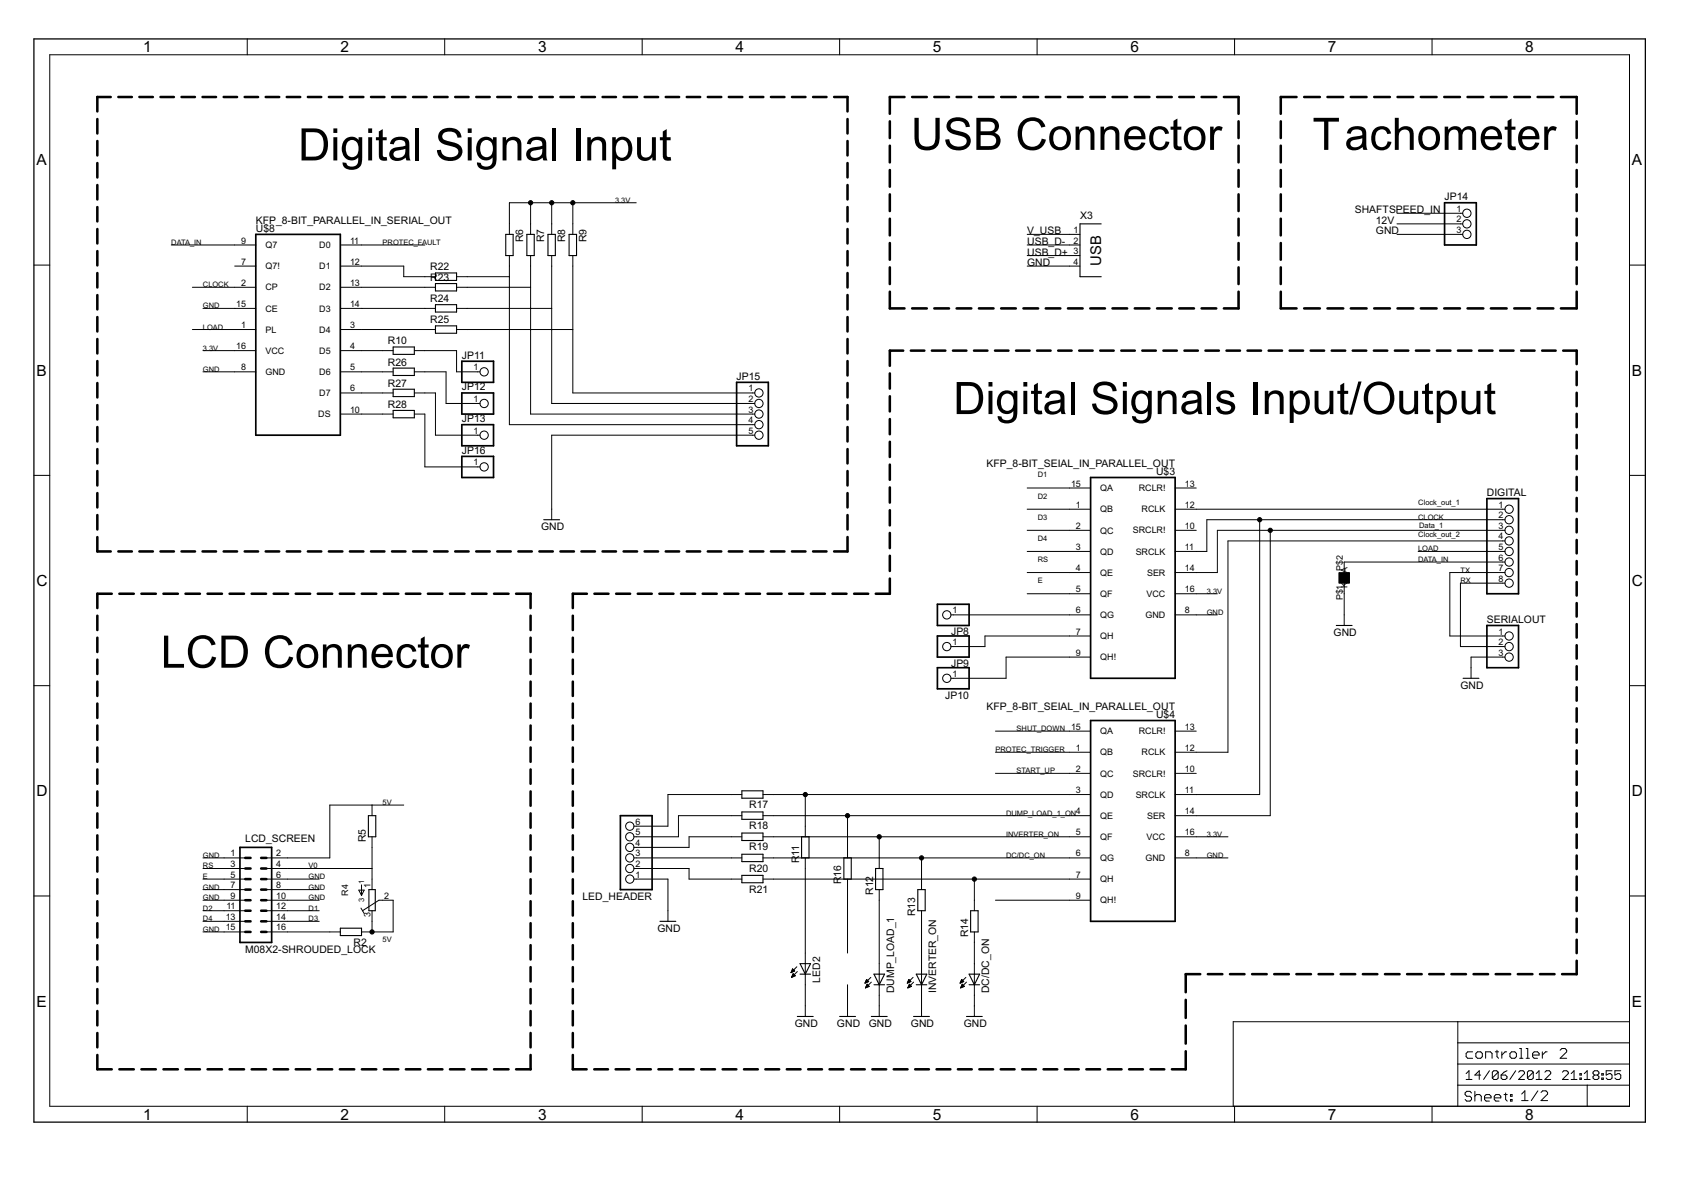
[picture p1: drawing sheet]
<svg xmlns="http://www.w3.org/2000/svg" width="420mm" height="297mm" viewBox="0 0 420 297" stroke-linecap="round" stroke-linejoin="round" font-family="sans-serif">
<g fill="#000" stroke="#000" stroke-width=".63">
<path d="M24.3 35.2v3.6zM24.3 29.7v3.6zM24.3 24.2v3.6zM24.3 24.2h3.3zM29.5 24.2h3.4zM34.8 24.2h3.4zM40.1 24.2h3.3zM45.3 24.2h3.4zM50.6 24.2h3.3zM55.8 24.2h3.4zM61.1 24.2h3.3zM66.3 24.2h3.4z"/>
<path d="M71.6 24.2h3.4zM76.9 24.2h3.3zM82.1 24.2h3.3zM87.4 24.2h3.3zM92.6 24.2h3.4zM97.9 24.2h3.3zM103.1 24.2h3.4zM108.4 24.2h3.3zM113.6 24.2h3.4zM118.9 24.2h3.4zM124.1 24.2h3.4zM129.4 24.2h3.4z"/>
<path d="M134.7 24.2h3.3zM139.9 24.2h3.4zM145.2 24.2h3.3zM150.4 24.2h3.4zM155.7 24.2h3.3zM160.9 24.2h3.4zM166.2 24.2h3.3zM171.4 24.2h3.4zM176.7 24.2h3.4zM181.9 24.2h3.4zM187.2 24.2h3.4zM192.5 24.2h3.3z"/>
<path d="M197.7 24.2h3.4zM203 24.2h3.3zM208.2 24.2h3.4zM211.6 24.2v3.6zM211.6 29.7v3.6zM211.6 35.2v3.6zM222.1 24.2v4.2zM222.1 30.3v4.2zM222.1 36.4v4.1zM222.1 24.2h3.7zM227.7 24.2h3.7zM233.3 24.2h3.6z"/>
<path d="M238.8 24.2h3.7zM244.4 24.2h3.7zM249.9 24.2h3.7zM255.5 24.2h3.7zM261.1 24.2h3.6zM266.6 24.2h3.7zM272.2 24.2h3.6zM277.7 24.2h3.7zM283.3 24.2h3.7zM288.9 24.2h3.6zM294.4 24.2h3.7zM300 24.2h3.6z"/>
<path d="M309.2 30.3v4.2zM309.2 24.2v4.2zM305.5 24.2h3.7zM319.7 24.2h4zM319.7 30.3v4.2zM319.7 24.2v4.2zM325.6 24.2h3.9zM331.4 24.2h3.9zM337.2 24.2h4zM343.1 24.2h3.9zM348.9 24.2h3.9zM354.7 24.2h3.9z"/>
<path d="M360.6 24.2h3.9zM366.4 24.2h3.9zM372.2 24.2h3.9zM378 24.2h4zM383.9 24.2h3.9zM389.7 24.2h3.9zM393.6 24.2v4.2zM393.6 30.3v4.2zM393.6 36.4v4.1zM24.3 51.7v3.6zM24.3 46.2v3.6zM24.3 40.7v3.6z"/>
<path d="M211.6 40.7v3.6zM211.6 46.2v3.6zM211.6 51.7v3.6zM211.6 57.2v3.6zM222.1 42.4v4.2zM222.1 48.5v4.2zM222.1 54.6v4.2zM309.2 54.6v4.2zM309.2 48.5v4.2zM309.2 42.4v4.2zM309.2 36.4v4.1zM319.7 54.6v4.2z"/>
<path d="M319.7 48.5v4.2zM319.7 42.4v4.2zM319.7 36.4v4.1zM393.6 42.4v4.2zM393.6 48.5v4.2zM393.6 54.6v4.2zM24.3 73.7v3.5zM24.3 68.2v3.6zM24.3 62.7v3.6zM24.3 57.2v3.6zM211.6 62.7v3.6zM211.6 68.2v3.6z"/>
<path d="M211.6 73.6v3.6zM211.6 79.1v3.6zM222.1 77h3.7zM222.1 60.7v4.1zM222.1 66.7v4.2zM222.1 72.8v4.2zM227.7 77h3.7zM233.3 77h3.6zM238.8 77h3.7zM244.4 77h3.6zM249.9 77h3.7zM255.5 77h3.7z"/>
<path d="M261.1 77h3.6zM266.6 77h3.7zM272.2 77h3.6zM277.7 77h3.7zM283.3 77h3.7zM288.9 77h3.6zM294.4 77h3.7zM300 77h3.6zM305.5 77h3.7zM309.2 72.8v4.2zM309.2 66.7v4.2zM309.2 60.7v4.1z"/>
<path d="M319.7 72.8v4.2zM319.7 66.7v4.2zM319.7 60.7v4.1zM319.7 77h4zM325.6 77h3.9zM331.4 77h3.9zM337.2 77h4zM343.1 77h3.9zM348.9 77h3.9zM354.7 77h3.9zM360.6 77h3.9zM366.4 77h3.9z"/>
<path d="M372.2 77h3.9zM378 77h4zM383.9 77h3.9zM393.6 60.7v4.1zM393.6 66.7v4.2zM393.6 72.8v4.2zM389.7 77h3.9zM24.3 95.6v3.6zM24.3 90.1v3.6zM24.3 84.6v3.6zM24.3 79.1v3.6zM211.6 84.6v3.6z"/>
<path d="M211.6 90.1v3.6zM211.6 95.6v3.6zM222.1 93.2v3.8zM222.1 87.5v3.8zM222.1 87.5h3.4zM227.4 87.5h3.4zM232.6 87.5h3.4zM237.9 87.5h3.4zM243.2 87.5h3.3zM248.4 87.5h3.4zM253.7 87.5h3.3zM258.9 87.5h3.4z"/>
<path d="M264.2 87.5h3.3zM269.4 87.5h3.4zM274.7 87.5h3.3zM279.9 87.5h3.4zM285.2 87.5h3.3zM290.4 87.5h3.4zM295.7 87.5h3.3zM300.9 87.5h3.4zM306.2 87.5h3.4zM311.4 87.5h3.4zM316.7 87.5h3.4zM322 87.5h3.3z"/>
<path d="M327.2 87.5h3.4zM332.5 87.5h3.3zM337.7 87.5h3.4zM343 87.5h3.3zM348.2 87.5h3.4zM353.5 87.5h3.3zM358.7 87.5h3.4zM364 87.5h3.3zM369.3 87.5h3.3zM374.5 87.5h3.3zM379.8 87.5h3.3zM385 87.5h3.4z"/>
<path d="M390.2 87.5h3.4zM393.6 87.5v3.4zM393.6 92.8v3.3zM393.6 98v3.4zM24.3 112.1v3.6zM24.3 106.6v3.6zM24.3 101.1v3.6zM211.6 101.1v3.6zM211.6 106.6v3.6zM211.6 112.1v3.6zM211.6 117.6v3.6zM222.1 116v3.8z"/>
<path d="M222.1 110.3v3.8zM222.1 104.6v3.8zM222.1 98.9v3.8zM393.6 103.3v3.3zM393.6 108.5v3.4zM393.6 113.8v3.3zM393.6 119v3.4zM24.3 134.1v3.5zM24.3 128.6v3.6zM24.3 123.1v3.6zM24.3 117.6v3.6zM24.3 137.6h3.3z"/>
<path d="M29.5 137.6h3.4zM34.8 137.6h3.4zM40.1 137.6h3.3zM45.3 137.6h3.4zM50.6 137.6h3.3zM55.8 137.6h3.4zM61.1 137.6h3.3zM66.3 137.6h3.4zM71.6 137.6h3.4zM76.9 137.6h3.3zM82.1 137.6h3.4zM87.4 137.6h3.3z"/>
<path d="M92.6 137.6h3.4zM97.9 137.6h3.3zM103.1 137.6h3.4zM108.4 137.6h3.3zM113.6 137.6h3.4zM118.9 137.6h3.4zM124.1 137.6h3.4zM129.4 137.6h3.4zM134.7 137.6h3.3zM139.9 137.6h3.4zM145.2 137.6h3.3zM150.4 137.6h3.4z"/>
<path d="M155.7 137.6h3.3zM160.9 137.6h3.4zM166.2 137.6h3.3zM171.4 137.6h3.4zM176.7 137.6h3.4zM181.9 137.6h3.4zM187.2 137.6h3.4zM192.5 137.6h3.3zM197.7 137.6h3.4zM203 137.6h3.3zM211.6 123.1v3.6zM211.6 128.6v3.6z"/>
<path d="M211.6 134v3.6zM208.2 137.6h3.4zM222.1 133v3.8zM222.1 127.4v3.7zM222.1 121.7v3.8zM393.6 124.3v3.3zM393.6 129.5v3.4zM393.6 134.8v3.3zM24.3 148.2h3.6zM24.3 153.7v3.6zM24.3 148.2v3.6zM29.8 148.2h3.6z"/>
<path d="M35.3 148.2h3.6zM40.8 148.2h3.6zM46.3 148.2h3.6zM51.8 148.2h3.6zM57.3 148.2h3.6zM62.8 148.2h3.6zM68.3 148.2h3.6zM73.8 148.2h3.6zM79.3 148.2h3.6zM84.8 148.2h3.6zM90.3 148.2h3.6zM95.8 148.2h3.6z"/>
<path d="M101.3 148.2h3.6zM106.8 148.2h3.6zM112.3 148.2h3.7zM117.8 148.2h3.7zM123.3 148.2h3.7zM128.8 148.2h3.7zM132.5 148.2v3.6zM132.5 153.7v3.6zM132.5 159.2v3.6zM143 148.2h3.5zM143 153.7v3.6zM143 148.2v3.6z"/>
<path d="M148.4 148.2h3.5zM153.8 148.2h3.5zM159.2 148.2h3.5zM164.6 148.2h3.5zM170 148.2h3.5zM175.4 148.2h3.5zM180.8 148.2h3.5zM186.2 148.2h3.5zM191.6 148.2h3.5zM197 148.2h3.5zM202.4 148.2h3.5zM207.8 148.2h3.5z"/>
<path d="M213.2 148.2h3.5zM218.6 148.2h3.5zM222.1 144.4v3.8zM222.1 138.7v3.8zM393.6 140v3.4zM393.6 145.3v3.4zM393.6 150.5v3.4zM393.6 155.8v3.4zM24.3 175.6v3.6zM24.3 170.1v3.6zM24.3 164.7v3.5zM24.3 159.2v3.6z"/>
<path d="M132.5 164.7v3.5zM132.5 170.1v3.6zM132.5 175.6v3.6zM143 175.6v3.6zM143 170.1v3.6zM143 164.7v3.5zM143 159.2v3.6zM393.6 161.1v3.3zM393.6 166.3v3.4zM393.6 171.6v3.3zM393.6 176.8v3.3zM24.3 192.1v3.5z"/>
<path d="M24.3 186.6v3.6zM24.3 181.1v3.6zM132.5 181.1v3.6zM132.5 186.6v3.6zM132.5 192.1v3.5zM132.5 197.5v3.6zM143 192.1v3.5zM143 186.6v3.6zM143 181.1v3.6zM393.6 182.1v3.3zM393.6 187.3v3.3zM393.6 192.6v3.3z"/>
<path d="M393.6 197.8v3.3zM24.3 214v3.6zM24.3 208.5v3.6zM24.3 203v3.6zM24.3 197.5v3.6zM61.2 219.4h1.3zM61.2 216.8h1.3zM61.2 214.1h1.3zM65.2 219.4h1.3zM65.2 216.8h1.3zM65.2 214.1h1.3zM132.5 203v3.6z"/>
<path d="M132.5 208.5v3.6zM132.5 214v3.6zM132.5 219.5v3.6zM143 214v3.6zM143 208.5v3.6zM143 203v3.6zM143 197.5v3.6zM393.6 203.1v3.3zM393.6 208.3v3.4zM393.6 213.6v3.3zM393.6 218.8v3.4zM24.3 235.9v3.6z"/>
<path d="M24.3 230.4v3.6zM24.3 225v3.5zM24.3 219.5v3.6zM61.2 224.7h1.3zM61.2 222.1h1.3zM61.2 227.3h1.3zM61.2 230h1.3zM61.2 232.6h1.3zM65.2 232.6h1.3zM65.2 227.3h1.3zM65.2 230h1.3zM65.2 224.7h1.3z"/>
<path d="M65.2 222.1h1.3zM132.5 225v3.5zM132.5 230.4v3.6zM132.5 235.9v3.6zM143 235.9v3.6zM143 230.4v3.6zM143 225v3.5zM143 219.5v3.6zM393.6 224v3.4zM393.6 229.3v3.4zM393.6 234.6v3.3zM393.6 239.8v3.4z"/>
<path d="M24.3 252.4v3.5zM24.3 246.9v3.6zM24.3 241.4v3.6zM132.5 241.4v3.6zM132.5 246.9v3.6zM132.5 252.4v3.5zM132.5 257.9v3.5zM143 252.4v3.5zM143 246.9v3.6zM143 241.4v3.6zM296 243.2v4.5zM296 249.6v4.5z"/>
<path d="M296 256v4.5zM296 243.2h3.6zM301.5 243.2h3.7zM307.1 243.2h3.6zM312.6 243.2h3.6zM318.1 243.2h3.7zM323.6 243.2h3.7zM329.2 243.2h3.6zM334.7 243.2h3.6zM340.2 243.2h3.7zM345.8 243.2h3.6zM351.3 243.2h3.6z"/>
<path d="M356.8 243.2h3.6zM362.4 243.2h3.6zM367.9 243.2h3.6zM373.4 243.2h3.6zM378.9 243.2h3.7zM384.5 243.2h3.6zM390 243.2h3.6zM24.3 263.3v3.6zM24.3 257.9v3.5zM24.3 266.9h3.6zM29.8 266.9h3.6zM35.3 266.9h3.6z"/>
<path d="M40.8 266.9h3.6zM46.3 266.9h3.6zM51.8 266.9h3.6zM57.3 266.9h3.6zM62.8 266.9h3.6zM68.3 266.9h3.6zM73.8 266.9h3.6zM79.3 266.9h3.6zM84.8 266.9h3.6zM90.3 266.9h3.6zM95.8 266.9h3.6zM101.3 266.9h3.6z"/>
<path d="M106.8 266.9h3.6zM112.3 266.9h3.7zM117.8 266.9h3.7zM123.3 266.9h3.7zM132.5 263.3v3.6zM128.8 266.9h3.7zM143 263.3v3.6zM143 257.9v3.5zM143 266.9h3.5zM148.4 266.9h3.4zM153.7 266.9h3.4zM159 266.9h3.5z"/>
<path d="M164.4 266.9h3.4zM169.7 266.9h3.5zM175 266.9h3.5zM180.4 266.9h3.4zM185.7 266.9h3.5zM191.1 266.9h3.4zM196.4 266.9h3.5zM201.8 266.9h3.4zM207.1 266.9h3.4zM212.4 266.9h3.5zM217.8 266.9h3.4zM223.1 266.9h3.5z"/>
<path d="M228.5 266.9h3.4zM233.8 266.9h3.5zM239.1 266.9h3.5zM244.5 266.9h3.4zM249.8 266.9h3.5zM255.2 266.9h3.4zM260.5 266.9h3.4zM265.9 266.9h3.4zM271.2 266.9h3.4zM276.5 266.9h3.5zM281.9 266.9h3.4zM287.2 266.9h3.5z"/>
<path d="M296 262.4v4.5zM292.6 266.9h3.4z"/>
</g>
<g fill="#000" stroke="#000" stroke-width=".25">
<path d="M12.4 13.7v262.4zM61.7 9.7v4zM111 9.7v4zM160.3 9.7v4zM209.6 9.7v4zM258.9 9.7v4zM308.2 9.7v4zM357.5 9.7v4zM12.4 13.7h394.4zM127.2 55.9v2.6zM127.2 50.6v5.3zM127.2 50.6h5.3z"/>
<path d="M132.5 55.9v2.6zM132.5 50.6h5.2zM132.5 50.6v5.3zM137.7 55.9v2.6zM137.7 50.6h5.3zM137.7 50.6v5.3zM143 55.9v2.6zM143 50.6h15.8zM143 50.6v5.3zM267 58.5h2.6zM256.4 58.5h10.6zM364.6 53.2h.6z"/>
<path d="M364.6 55.9h.6zM364.6 58.5h.6zM348.8 55.9h15.8zM348.8 58.5h15.8zM348.8 53.2h15.8zM8.5 66.2h3.9zM58.6 61.2h5.3zM58.6 66.4h5.3zM58.6 77h5.3zM58.6 71.7h5.3zM50.7 77h7.9zM48 71.7h10.6z"/>
<path d="M42.8 61.2h15.8zM85 61.2h5.3zM85 66.4h5.3zM85 71.7h5.3zM85 77h5.3zM90.3 61.2h15.8zM90.3 66.4h10.5zM90.3 77h15.8zM100.8 66.4v2.7zM100.8 69.1h5.3zM106.1 69.1h2.6zM106.1 71.7h2.6z"/>
<path d="M106.1 77h2.6zM90.3 71.7h15.8zM114 69.1h2.6zM114 71.7h2.6zM114 77h2.6zM116.6 77h21.1zM116.6 71.7h15.9zM116.6 69.1h10.6zM127.2 63.8v2.6zM127.2 66.4v2.7zM127.2 69.1v36.9zM132.5 63.8v2.6z"/>
<path d="M132.5 66.4v5.3zM132.5 71.7v31.7zM137.7 63.8v2.6zM137.7 66.4v10.6zM137.7 77v23.7zM143 63.8v2.6zM143 66.4v15.9zM267 61.2h2.6zM267 63.8h2.6zM267 66.4h2.6zM256.4 66.4h10.6zM256.4 61.2h10.6z"/>
<path d="M256.4 63.8h10.6zM406.8 66.2h4zM58.6 82.3h5.3zM58.6 87.5h5.3zM58.6 92.8h5.3zM50.7 92.8h7.9zM50.7 87.5h7.9zM48 82.3h10.6zM85 82.3h5.3zM85 87.5h5.3zM85 92.8h5.3zM85 98.1h5.3z"/>
<path d="M90.3 82.3h15.8zM90.3 92.8h5.2zM90.3 87.5h5.2zM95.5 87.5h2.6zM95.5 92.8h2.6zM95.5 98.1h2.6zM90.3 98.1h5.2zM106.1 82.3h2.6zM103.4 87.5h2.7zM103.4 92.8h2.7zM103.4 98.1h2.7zM106.1 87.5h7.9z"/>
<path d="M106.1 92.8h5.3zM106.1 98.1h2.6zM108.7 98.1v10.5zM111.4 92.8v7.9zM114 87.5v5.3zM114 92.8h5.3zM114 82.3h2.6zM116.6 82.3h26.4zM119.3 92.8h.5zM143 82.3v15.8zM143 98.1h44.9zM187.9 98.1h.5z"/>
<path d="M8.5 118.7h3.9zM85 103.4h5.3zM90.3 103.4h5.2zM95.5 103.4h2.6zM103.4 103.4h2.7zM106.1 103.4v13.1zM106.1 116.5h13.2zM108.7 108.6h10.6zM111.4 100.7h7.9zM119.3 100.7h.5zM119.3 108.6h.5zM119.3 116.5h.5z"/>
<path d="M127.2 106h60.7zM132.5 103.4h55.4zM137.7 108.6h50.2zM137.7 100.7h50.2zM187.9 100.7h.5zM187.9 103.4h.5zM187.9 106h.5zM187.9 108.6h.5zM406.8 118.7h4zM137.7 127.1v2.6zM137.7 108.6v18.5zM267 121.8h5.3z"/>
<path d="M267 127.1h5.3zM267 132.4h5.3zM267 137.6h5.3zM256.4 121.8h10.6zM256.4 127.1h10.6zM256.4 132.4h10.6zM256.4 137.6h10.6zM293.4 121.8h5.2zM293.4 127.1h5.2zM293.4 137.6h5.2zM293.4 132.4h5.2zM298.6 137.6h2.7z"/>
<path d="M301.3 129.7v7.9zM301.3 129.7h13.2zM303.9 132.4h13.2zM306.6 135v52.8zM314.5 129.7v68.6zM314.5 129.7h60.6zM317.1 132.4v71.2zM317.1 132.4h58zM375.1 127.1h.6zM375.1 129.7h.6zM375.1 132.4h.6zM375.1 135h.6z"/>
<path d="M375.1 137.6h.6zM298.6 127.1h76.5zM306.6 135h68.5zM354 137.6h21.1zM237.4 153.5h.6zM245.9 158.7h21.1zM267 142.9h5.3zM267 148.2h5.3zM267 153.5h5.3zM267 158.7h5.3zM256.4 142.9h10.6zM256.4 148.2h10.6z"/>
<path d="M238 153.5h29zM293.4 142.9h5.2zM293.4 148.2h5.2zM293.4 153.5h5.2zM298.6 153.5h5.3zM298.6 142.9h5.3zM298.6 148.2h5.3zM303.9 132.4v10.5zM335.6 145.6v2.6zM335.6 140.3v2.6zM335.6 153.5v2.6zM335.6 148.2v5.3z"/>
<path d="M335.6 140.3h39.5zM361.9 142.9v15.8zM361.9 158.7h13.2zM364.6 145.6v15.8zM375.1 140.3h.6zM375.1 142.9h.6zM375.1 145.6h.6zM375.1 158.7h.6zM361.9 142.9h13.2zM364.6 145.6h10.5zM8.5 171.2h3.9zM237.4 161.4h.6z"/>
<path d="M237.4 169.3h.6zM238 161.4h7.9zM245.9 158.7v2.7zM251.2 164v5.3zM238 169.3h13.2zM267 164h5.3zM251.2 164h15.8zM367.2 166.7v2.6zM367.2 164v2.7zM375.1 161.4h.6zM375.1 164h.6zM367.2 164h7.9z"/>
<path d="M364.6 161.4h10.5zM406.8 171.2h4zM166.8 198.3v7.9zM182.6 198.3h2.6zM166.8 198.3h15.8zM190.5 198.3h2.6zM193.1 198.3h7.9zM201 198.3h66zM267 182.5h5.3zM267 187.8h5.3zM267 193h5.3zM267 198.3h5.3z"/>
<path d="M248.5 187.8h18.5zM248.5 193h18.5zM248.5 182.5h18.5zM293.4 182.5h5.2zM293.4 187.8h5.2zM293.4 198.3h5.2zM293.4 193h5.2zM298.6 187.8h8zM298.6 198.3h15.9zM55.9 214.1h5.3zM55.9 216.8h5.3zM55.9 219.4h5.3z"/>
<path d="M50.7 214.1h5.2zM50.7 216.8h5.2zM50.7 219.4h5.2zM66.5 214.1h5.3zM66.5 216.8h5.3zM66.5 219.4h5.3zM71.8 219.4h7.9zM71.8 216.8h21.1zM82.3 201v13.1zM71.8 214.1h10.5zM92.9 219.4v2.7zM92.9 201v2.6z"/>
<path d="M92.9 208.9v2.6zM92.9 201h7.9zM82.3 201h10.6zM92.9 216.8v2.6zM92.9 211.5v5.3zM158.2 219.4h.6zM158.2 216.8h.6zM158.2 214.1h.6zM158.2 211.5h.6zM158.2 208.9h.6zM158.2 206.2h.6zM158.8 219.4h8z"/>
<path d="M158.8 208.9h10.6zM158.8 211.5h13.2zM158.8 214.1h23.8zM158.8 216.8h13.2zM166.8 219.4v7.9zM158.8 206.2h8zM169.4 203.6v5.3zM169.4 203.6h13.2zM172 208.9v2.6zM172 208.9h10.6zM172 216.8v2.6zM172 219.4h10.6z"/>
<path d="M182.6 203.6h2.6zM182.6 208.9h2.6zM182.6 214.1h2.6zM182.6 219.4h2.6zM190.5 203.6h2.6zM190.5 208.9h2.6zM190.5 214.1h2.6zM190.5 219.4h2.6zM193.1 219.4h50.1zM201 206.2v2.7zM201 214.1v2.7zM201 198.3v7.9z"/>
<path d="M211.6 211.5v2.6zM211.6 203.6v7.9zM193.1 203.6h18.5zM219.5 214.1v2.7zM219.5 208.9v5.2zM193.1 208.9h26.4zM230.1 219.4v2.7zM230.1 214.1v5.3zM193.1 214.1h37zM243.2 219.4v5.3zM267 203.6h5.3zM267 208.9h5.3z"/>
<path d="M267 214.1h5.3zM267 219.4h5.3zM219.5 208.9h47.5zM230.1 214.1h36.9zM243.2 219.4h23.8zM211.6 203.6h55.4zM293.4 203.6h5.2zM293.4 208.9h5.2zM293.4 214.1h5.2zM298.6 214.1h8zM298.6 208.9h8zM298.6 203.6h18.5z"/>
<path d="M8.5 223.6h3.9zM55.9 222.1h5.3zM55.9 224.7h5.3zM55.9 227.3h5.3zM55.9 230h5.3zM55.9 232.6h5.3zM50.7 222.1h5.2zM50.7 224.7h5.2zM50.7 232.6h5.2zM50.7 227.3h5.2zM50.7 230h5.2zM66.5 222.1h5.3z"/>
<path d="M66.5 224.7h5.3zM66.5 227.3h5.3zM66.5 230h5.3zM66.5 232.6h5.3zM71.8 222.1h7.9zM71.8 224.7h7.9zM71.8 227.3h7.9zM71.8 230h7.9zM82.3 232.6h2.7zM71.8 232.6h10.5zM89.6 222.2h1.3zM90.1 226.7l.4 .6z"/>
<path d="M90.3 220.9v2.6zM89.6 222.2l.7 1.3zM90.5 227.3l.4 .7zM90.9 222.2l-.6 1.3zM92.9 227.3v2.7zM90.3 232.6h2.6zM92.9 230v2.6zM92.9 232.6h5.2zM90.5 227.3l4.1-2.6zM94.6 224.7h.9zM95.5 224.7h2.6zM98.1 224.7v7.9z"/>
<path d="M166.8 227.3v2.7zM201 237.9v2.6zM201 216.8v21.1zM211.6 219.4v2.7zM211.6 222.1v15.8zM219.5 222.1v2.6zM219.5 224.7v15.8zM230.1 227.3v2.7zM230.1 230v10.5zM243.2 224.7v2.6zM243.2 232.6v2.6zM243.2 235.2v5.3z"/>
<path d="M267 224.7h5.3zM248.5 224.7h18.5zM406.8 223.6h4zM197.9 241.9l-.4 .9zM197.5 242.6h.3zM197.6 242.5h.5zM198 243l-.4 1zM197.7 242.4h.7zM197.7 242.3h.6zM197.7 243.8h.3zM197.7 243.6h.6zM197.8 242.1h.4z"/>
<path d="M197.8 242h.2zM197.8 243.5h.7zM197.8 243.4h.6zM197.9 241.9l.5 .5zM197.9 243.3h.3zM198 243.1h.1zM198 243l.5 .6zM197.5 242.8l.9-.4zM197.6 244l.9-.4zM198.9 241.3l-1.4 1.5zM199.1 242.5l-1.5 1.5zM201 251.1v2.6z"/>
<path d="M201 243.2v2.6zM201 240.5v2.7zM201 245.8v5.3zM211.6 251.1v2.6zM211.6 245.8v5.3zM216.3 244.5l-.4 .9zM216 245.3h.2zM216 245.2h.5zM216.5 245.7l-.4 .9zM216.1 245h.7zM216.2 244.9h.6zM216.2 246.4h.3z"/>
<path d="M216.2 246.3h.5zM216.2 244.8h.4zM216.3 244.7h.2zM216.3 246.2h.7zM216.3 246.1h.6zM216.3 244.5l.6 .5zM216.4 245.9h.3zM216.4 245.8h.2zM216.5 245.7l.5 .5zM215.9 245.4l1-.4zM216.1 246.6l.9-.4zM215.9 245.4l1.5-1.4z"/>
<path d="M216.1 246.6l1.4-1.4zM219.5 245.8v2.6zM219.5 240.5v2.7zM219.5 243.2v2.6zM219.5 251.1v2.6zM219.5 248.4v2.7zM226.9 244.5l-.4 .9zM226.5 245.3h.3zM226.6 245.2h.5zM227 245.7l-.4 .9zM226.7 245h.7zM226.7 246.4h.3z"/>
<path d="M226.7 244.9h.6zM226.8 244.8h.4zM226.8 246.3h.5zM226.8 246.2h.7zM226.8 244.7h.3zM226.9 246.1h.5zM226.9 244.5l.5 .5zM226.9 245.9h.4zM227 245.8h.2zM227 245.7l.5 .5zM226.5 245.4l.9-.4zM226.6 246.6l.9-.4z"/>
<path d="M226.5 245.4l1.4-1.4zM228.1 245.2l-1.5 1.4zM230.1 245.8v2.6zM230.1 240.5v2.7zM230.1 243.2v2.6zM230.1 251.1v2.6zM230.1 248.4v2.7zM240.1 244.5l-.4 .9zM239.7 245.3h.2zM239.8 245.2h.4zM240.2 245.7l-.4 .9zM239.8 245h.7z"/>
<path d="M239.9 246.4h.3zM239.9 244.9h.6zM239.9 244.8h.5zM239.9 246.3h.6zM240 246.2h.7zM240 244.7h.3zM240.1 246.1h.5zM240.1 244.5l.5 .5zM240.1 245.9h.4zM240.2 245.8h.1zM240.2 245.7l.5 .5zM239.7 245.4l.9-.4z"/>
<path d="M239.8 246.6l.9-.4zM239.7 245.4l1.4-1.4zM239.8 246.6l1.5-1.4zM243.2 245.8v2.6zM243.2 240.5v2.7zM243.2 243.2v2.6zM243.2 251.1v2.6zM243.2 248.4v2.7zM307.9 255h56zM363.9 255h42.9zM12.4 276.1h394.4zM307.9 276.1h56z"/>
<path d="M307.9 255v21.1zM363.9 276.1h32.3zM363.9 270.9v5.2zM363.9 265.6v5.3zM363.9 265.6h42.9zM363.9 260.3v5.3zM363.9 260.3h42.9zM363.9 255v5.3zM365.8 272.8v.4zM365.8 273.2l.4 .4zM366 263v.8zM366 263.8l.4 .4z"/>
<path d="M366 268l.7-.7zM366 269.5h1.5zM366.2 272.4l-.4 .4zM366.2 273.6h.8zM365.8 274.4l.4 .4zM366.4 262.6l-.4 .4zM366.4 264.2h1.2zM366.7 267.3v2.2zM366.2 272.4h.8zM367 273.6l.4 .4zM366.2 274.8h.8zM367 272.4l.4 .4z"/>
<path d="M367.4 274v.4zM367.4 274.4l-.4 .4zM366.4 262.6h1.2zM368.2 268.4h1.5zM368.2 272.4v2.4zM368.6 273.2l-.4 .4zM368.4 263v.8zM368.4 263.8l.5 .4zM368.6 273.2h.8zM368.9 264.2h.8zM368.9 262.6l-.5 .4zM369.3 267.3v2.2z"/>
<path d="M368.2 268.4l1.1-1.1zM369.4 273.2l.4 .4zM369.7 264.2l.4-.4zM368.9 262.6h.8zM369.8 273.6v1.2zM370.1 263v.8zM369.7 262.6l.4 .4zM371.8 267.3l-1.4 2.2zM370.6 273.6v.8zM371 273.2l-.4 .4zM370.9 262.6v1.6zM370.9 262.6h1.2z"/>
<path d="M370.6 274.4l.4 .4zM371 273.2h.8zM371 274.8h.8zM371.8 273.2l.4 .4zM372.1 262.6l.4 .4zM372.2 273.6v.4zM370.6 274h1.6zM372.5 263v1.2zM372.6 267.6v1.5zM372.6 267.6l.3-.3zM372.6 269.1l1.4-1.5zM372.9 267.3h.8z"/>
<path d="M372.6 269.1l.3 .4zM373 273.6v.8zM373.4 273.2l-.4 .4zM373.3 262.6h.8zM373 274.4l.4 .4zM373.4 273.2h.8zM373.7 267.3l.3 .3zM372.9 269.5h.8zM373.7 262.1v1.7zM373.7 263.8l.4 .4zM374 267.6v1.5zM374 269.1l-.3 .4z"/>
<path d="M373.4 274.8h.8zM374.2 273.2l.5 .4zM374.7 273.6v.4zM373 274h1.7zM374.8 268.4v.7zM374.8 269.1l.3 .4zM374.9 262.6v1.6zM374.9 263.4l.8-.8zM375.1 269.5h.7zM375.5 267.6l-.7 .8zM375.5 273.2h.8zM375.7 262.6h.4z"/>
<path d="M375.8 269.5l.4-.4zM374.8 268.4h1zM375.9 272.8v1.6zM375.9 274.4l.4 .4zM375.5 267.6l.7-.3zM376.2 268.7v.4zM375.8 268.4l.4 .3zM378.4 267.3l-1.5 2.2zM377 263v.8zM377 263.8l.4 .4zM377.1 273.2h.4zM377.1 273.2v.4z"/>
<path d="M377.1 274.4h.4zM377.1 274.4v.4zM377.4 264.2h.8zM377.4 262.6l-.4 .4zM377.5 273.2v.4zM377.1 273.6h.4zM377.5 274.4v.4zM377.1 274.8h.4zM378.2 264.2l.4-.4zM377.4 262.6h.8zM378.6 263v.8zM378.2 262.6l.4 .4z"/>
<path d="M379.1 269.5l1.5-1.5zM379.4 261.7h.4zM379.4 264.2h.8zM379.1 267.6l.4-.3zM379.8 261.7v2.5zM379.9 273.1l.8-.8zM379.9 274.7h1.6zM379.5 267.3h.7zM379.1 269.5h1.5zM380.6 267.6v.4zM380.2 267.3l.4 .3zM380.7 272.3v2.4z"/>
<path d="M381 261.7h.4zM381 264.2h.8zM381.3 267.6v1.5zM381.3 267.6l.4-.3zM381.3 269.1l1.5-1.5zM381.4 261.7v2.5zM381.7 267.3h.7zM381.3 269.1l.4 .4zM383.9 272.3l-1.6 2.4zM382.4 267.3l.4 .3zM381.7 269.5h.7zM382.6 263v.8z"/>
<path d="M382.6 263l.4-.4zM382.8 267.6v1.5zM382.4 269.5l.4-.4zM382.6 263.8l.4 .4zM383 262.6h.8zM383.5 268l.7-.7zM383.5 269.5h1.5zM383 264.2h.8zM383.8 262.6l.4 .4zM384.2 267.3v2.2zM384.2 263v.4zM382.6 263.4h1.6z"/>
<path d="M384.7 274.7l1.7-1.6zM385 262.6v1.6zM385 263.4l.8-.8zM385.1 272.3l-.4 .4zM385.7 269.5l1.4-1.5zM385.8 262.6h.4zM385.1 272.3h.8zM385.7 267.6l.3-.3zM384.7 274.7h1.7zM386.4 272.7v.4zM385.9 272.3l.5 .4zM386 267.3h.8z"/>
<path d="M385.7 269.5h1.4zM387.1 267.6v.4zM386.8 267.3l.3 .3zM389.5 264.2l1.6-1.6zM389.5 262.1l.4-.4zM390.1 269.5l1.4-1.5zM390.4 267.3l-.3 .3zM389.9 261.7h.8zM389.5 264.2h1.6zM391.1 262.1v.5zM390.7 261.7l.4 .4zM390.4 267.3h.7z"/>
<path d="M390.1 269.5h1.4zM391.5 267.6v.4zM391.1 267.3l.4 .3zM392.2 268l.8-.7zM392.2 269.5h1.5zM393 267.3v2.2zM394.4 268h.4zM394.4 268v.4zM394.4 269.1h.4zM394.4 269.1v.4zM394.8 268v.4zM394.4 268.4h.4z"/>
<path d="M394.8 269.1v.4zM394.4 269.5h.4zM395.5 268l.7-.7zM395.5 269.5h1.5zM396.2 276.1h10.6zM396.2 270.9v5.2zM396.2 270.9h10.6zM363.9 270.9h32.3zM396.2 267.3v2.2zM397.7 267.6l.4-.3zM397.7 268.7v.4zM398.1 268.4l-.4 .3z"/>
<path d="M397.7 267.6v.4zM398.1 267.3h.7zM397.7 269.1l.4 .4zM397.7 268l.4 .4zM398.1 268.4h.7zM398.8 267.3l.4 .3zM398.8 268.4l.4 .3zM398.1 269.5h.7zM399.2 267.6v.4zM399.2 268l-.4 .4zM399.2 268.7v.4zM399.2 269.1l-.4 .4z"/>
<path d="M399.9 268h.4zM399.9 268v.4zM399.9 269.1h.4zM399.9 269.1v.4zM400.3 268v.4zM399.9 268.4h.4zM400.3 269.1v.4zM399.9 269.5h.4zM401 267.3v1.1zM401 268.4l.7-.4zM401 269.1l.3 .4zM401.7 268h.4z"/>
<path d="M402.1 268l.3 .4zM401.3 269.5h.8zM401 267.3h1.4zM402.4 268.4v.7zM402.4 269.1l-.3 .4zM403.2 267.3v1.1zM403.2 268.4l.7-.4zM403.2 269.1l.3 .4zM403.9 268h.4zM404.3 268l.3 .4zM403.5 269.5h.8zM403.2 267.3h1.4z"/>
<path d="M404.6 268.4v.7zM404.6 269.1l-.3 .4zM406.8 270.9v5.2zM406.8 265.6v5.3zM406.8 260.3v5.3zM406.8 255v5.3zM406.8 13.7v262.4zM61.7 276.1v4zM111 276.1v4zM160.3 276.1v4zM209.6 276.1v4zM258.9 276.1v4z"/>
<path d="M308.2 276.1v4zM357.5 276.1v4z"/>
<circle cx="132.5" cy="50.6" r=".53"/>
<circle cx="137.7" cy="50.6" r=".53"/>
<circle cx="143" cy="50.6" r=".53"/>
<circle cx="314.5" cy="129.7" r=".53"/>
<circle cx="317.1" cy="132.4" r=".53"/>
<circle cx="201" cy="198.3" r=".53"/>
<circle cx="211.6" cy="203.6" r=".53"/>
<circle cx="219.5" cy="208.9" r=".53"/>
<circle cx="230.1" cy="214.1" r=".53"/>
<circle cx="243.2" cy="219.4" r=".53"/>
<circle cx="92.9" cy="232.6" r=".53"/>
</g>
<g fill="#000" stroke="#000" stroke-width=".42">
<path d="M63.9 58.5v50.1zM63.9 58.5h21.1zM360.6 50.6v10.6zM360.6 50.6h8zM360.6 61.2h8zM368.6 50.6v10.6zM115.3 95.4h7.9zM115.3 90.2v5.2zM115.3 98.1v5.3zM123.2 90.2v5.2zM115.3 90.2h7.9zM115.3 98.1h7.9z"/>
<path d="M183.9 95.4v15.9zM183.9 95.4h7.9zM63.9 108.6h21.1zM85 58.5v50.1zM115.3 103.4h7.9zM115.3 111.3h7.9zM115.3 106v5.3zM115.3 119.2h7.9zM115.3 113.9v5.3zM123.2 98.1v5.3zM123.2 106v5.3zM115.3 106h7.9z"/>
<path d="M123.2 113.9v5.3zM115.3 113.9h7.9zM183.9 111.3h7.9zM191.8 95.4v15.9zM272.3 119.2h21.1zM293.4 119.2v50.1zM371.2 124.5v23.7zM371.2 124.5h7.9zM234 150.8v5.3zM234 156.1h7.9zM234 158.7v5.3zM234 150.8h7.9z"/>
<path d="M241.9 150.8v5.3zM234 158.7h7.9zM371.2 148.2h7.9zM371.2 156.1v10.6zM379.1 124.5v23.7zM371.2 156.1h7.9zM234 164h7.9zM234 166.7v5.2zM234 171.9h7.9zM241.9 158.7v5.3zM234 166.7h7.9zM241.9 166.7v5.2z"/>
<path d="M272.3 119.2v50.1zM272.3 179.9h21.1zM272.3 169.3h21.1zM293.4 179.9v50.1zM371.2 166.7h7.9zM379.1 156.1v10.6zM59.9 211.5v23.7zM59.9 211.5h7.9zM154.9 203.6v18.5zM154.9 203.6h7.9zM59.9 235.2h7.9zM67.8 211.5v23.7z"/>
<path d="M154.9 222.1h7.9zM162.8 203.6v18.5zM272.3 179.9v50.1zM272.3 230h21.1z"/>
</g>
<g fill="#000" stroke="#000" stroke-width=".28">
<path d="M126.3 58.5v5.3zM126.3 58.5h1.8zM131.5 58.5v5.3zM131.5 58.5h1.9zM136.8 58.5v5.3zM136.8 58.5h1.8zM142.1 58.5v5.3zM142.1 58.5h1.8zM269.6 55.9v13.2zM269.6 55.9h5.3zM108.7 70h5.3zM108.7 68.1v1.9z"/>
<path d="M108.7 72.6h5.3zM108.7 70.8v1.8zM108.7 77.9h5.3zM108.7 76.1v1.8zM108.7 68.1h5.3zM114 68.1v1.9zM108.7 70.8h5.3zM114 70.8v1.8zM108.7 76.1h5.3zM114 76.1v1.8zM126.3 63.8h1.8zM128.1 58.5v5.3z"/>
<path d="M131.5 63.8h1.9zM133.4 58.5v5.3zM136.8 63.8h1.8zM138.6 58.5v5.3zM142.1 63.8h1.8zM143.9 58.5v5.3zM269.6 69.1h5.3zM98.1 88.5h5.3zM98.1 86.6v1.9zM98.1 93.7h5.3zM98.1 91.9v1.8zM98.1 99h5.3z"/>
<path d="M98.1 97.2v1.8zM98.1 86.6h5.3zM103.4 86.6v1.9zM98.1 91.9h5.3zM103.4 91.9v1.8zM98.1 97.2h5.3zM103.4 97.2v1.8zM108.7 83.2h5.3zM108.7 81.3v1.9zM108.7 81.3h5.3zM114 81.3v1.9zM98.1 104.3h5.3z"/>
<path d="M98.1 102.4v1.9zM98.1 102.4h5.3zM103.4 102.4v1.9zM135.7 129.7h4zM333.6 156.1h3.9zM365.3 169.3h3.9zM185.2 199.2h5.3zM185.2 197.4v1.8zM185.2 197.4h5.3zM190.5 197.4v1.8zM92 203.6v5.3zM93.8 203.6v5.3z"/>
<path d="M92 203.6h1.8zM92 208.9h1.8zM185.2 204.5h5.3zM185.2 202.7v1.8zM185.2 209.8h5.3zM185.2 207.9v1.9zM185.2 215.1h5.3zM185.2 213.2v1.9zM185.2 218.5v1.8zM185.2 202.7h5.3zM190.5 202.7v1.8zM185.2 207.9h5.3z"/>
<path d="M190.5 207.9v1.9zM185.2 213.2h5.3zM190.5 213.2v1.9zM185.2 218.5h5.3zM190.5 218.5v1.8zM200.1 208.9v5.2zM202 208.9v5.2zM200.1 208.9h1.9zM200.1 214.1h1.9zM210.7 214.1v5.3zM212.5 214.1v5.3zM210.7 214.1h1.8z"/>
<path d="M210.7 219.4h1.8zM218.6 216.8v5.3zM218.6 216.8h1.8zM85 233.5h5.3zM85 231.7v1.8zM85 231.7h5.3zM90.3 231.7v1.8zM92.1 222.1v5.2zM92.1 222.1h1.6zM93.7 222.1v5.2zM92.1 227.3h1.6zM164.8 230h3.9z"/>
<path d="M185.2 220.3h5.3zM220.4 216.8v5.3zM218.6 222.1h1.8zM229.1 222.1v5.2zM231 222.1v5.2zM229.1 222.1h1.9zM229.1 227.3h1.9zM242.3 227.3v5.3zM244.2 227.3v5.3zM242.3 227.3h1.9zM242.3 232.6h1.9zM199.1 253.7h3.9z"/>
<path d="M199.7 240.5l1.3 2.7zM199.7 243.2h1.3zM199.7 240.5h1.3zM202.4 240.5l-1.4 2.7zM201 243.2h1.4zM201 240.5h1.4zM209.6 253.7h4zM217.5 253.7h4zM218.2 243.2l1.3 2.6zM218.2 245.8h1.3zM218.2 243.2h1.3zM220.8 243.2l-1.3 2.6z"/>
<path d="M219.5 245.8h1.3zM219.5 243.2h1.3zM228.1 253.7h3.9zM228.7 243.2l1.4 2.6zM228.7 245.8h1.4zM228.7 243.2h1.4zM231.4 243.2l-1.3 2.6zM230.1 245.8h1.3zM230.1 243.2h1.3zM241.3 253.7h3.9zM241.9 243.2l1.3 2.6zM241.9 245.8h1.3z"/>
<path d="M241.9 243.2h1.3zM244.6 243.2l-1.4 2.6zM243.2 245.8h1.4zM243.2 243.2h1.4z"/>
</g>
<path d="M334.3 142.9h2.6v2.7h-2.6z" fill="#000" stroke="#000" stroke-width=".25"/>
<g fill="none" stroke="#000" stroke-width=".25">
<circle cx="366.2" cy="55.9" r="1.04"/>
<circle cx="366.2" cy="53.2" r="1.04"/>
<circle cx="366.2" cy="58.5" r="1.04"/>
<circle cx="120.9" cy="92.8" r="1.04"/>
<circle cx="189.5" cy="98.1" r="1.04"/>
<circle cx="120.9" cy="100.7" r="1.04"/>
<circle cx="120.9" cy="108.6" r="1.04"/>
<circle cx="120.9" cy="116.5" r="1.04"/>
<circle cx="189.5" cy="100.7" r="1.04"/>
<circle cx="189.5" cy="108.6" r="1.04"/>
<circle cx="189.5" cy="103.4" r="1.04"/>
<circle cx="189.5" cy="106" r="1.04"/>
<circle cx="376.7" cy="132.4" r="1.04"/>
<circle cx="376.7" cy="135" r="1.04"/>
<circle cx="376.7" cy="129.7" r="1.04"/>
<circle cx="376.7" cy="127.1" r="1.04"/>
<circle cx="376.7" cy="137.6" r="1.04"/>
<circle cx="236.4" cy="153.5" r="1.04"/>
<circle cx="376.7" cy="158.8" r="1.04"/>
<circle cx="376.7" cy="145.6" r="1.04"/>
<circle cx="376.7" cy="140.3" r="1.04"/>
<circle cx="376.7" cy="142.9" r="1.04"/>
<circle cx="236.4" cy="169.3" r="1.04"/>
<circle cx="236.4" cy="161.4" r="1.04"/>
<circle cx="376.7" cy="164" r="1.04"/>
<circle cx="376.7" cy="161.4" r="1.04"/>
<circle cx="157.2" cy="216.8" r="1.04"/>
<circle cx="157.2" cy="214.1" r="1.04"/>
<circle cx="157.2" cy="219.4" r="1.04"/>
<circle cx="157.2" cy="208.9" r="1.04"/>
<circle cx="157.2" cy="206.2" r="1.04"/>
<circle cx="157.2" cy="211.5" r="1.04"/>
</g>
<path d="M8.5 9.7v270.4zM8.5 9.7h402.3zM8.5 280.1h402.3zM410.8 9.7v270.4z" fill="#000" stroke="#000" stroke-width=".32"/>
<g font-size="12.5">
<text x="74.4" y="40">Digital Signal Input</text>
<text x="227.4" y="37.4">USB Connector</text>
<text x="327.7" y="37.4">Tachometer</text>
<text x="238" y="103.4">Digital Signals Input/Output</text>
<text x="40.1" y="166.7">LCD Connector</text>
</g>
<g font-size="4.3">
<text x="35.7" y="13">1</text>
<text x="85" y="13">2</text>
<text x="134.3" y="13">3</text>
<text x="183.6" y="13">4</text>
<text x="232.9" y="13">5</text>
<text x="282.2" y="13">6</text>
<text x="331.5" y="13">7</text>
<text x="380.8" y="13">8</text>
<text x="9.1" y="41.3">A</text>
<text x="407.4" y="41.3">A</text>
<text x="9.1" y="93.8">B</text>
<text x="407.4" y="93.8">B</text>
<text x="9.1" y="146.3">C</text>
<text x="407.4" y="146.3">C</text>
<text x="9.1" y="198.8">D</text>
<text x="407.4" y="198.8">D</text>
<text x="9.1" y="251.2">E</text>
<text x="407.4" y="251.2">E</text>
<text x="35.7" y="279.5">1</text>
<text x="85" y="279.5">2</text>
<text x="134.3" y="279.5">3</text>
<text x="183.6" y="279.5">4</text>
<text x="232.9" y="279.5">5</text>
<text x="282.2" y="279.5">6</text>
<text x="331.5" y="279.5">7</text>
<text x="380.8" y="279.5">8</text>
</g>
<text font-size="4.1" x="274.9" y="66.4" transform="rotate(-90 274.9 66.4)">USB</text>
<g font-size="2.9">
<text x="338.2" y="53.2">SHAFTSPEED_IN</text>
<text x="360.6" y="49.9">JP14</text>
<text x="63.9" y="55.9">KFP_8-BIT_PARALLEL_IN_SERIAL_OUT</text>
<text x="63.9" y="57.9">U$8</text>
<text x="256.4" y="58.5">V_USB</text>
<text x="269.6" y="54.6">X3</text>
<text x="343.5" y="55.9">12V</text>
<text x="343.5" y="58.5">GND</text>
<text x="130.6" y="60.5" transform="rotate(-90 130.6 60.5)">R6</text>
<text x="135.8" y="60.5" transform="rotate(-90 135.8 60.5)">R7</text>
<text x="141.1" y="60.5" transform="rotate(-90 141.1 60.5)">R8</text>
<text x="146.4" y="60.5" transform="rotate(-90 146.4 60.5)">R9</text>
<text x="256.4" y="61.2">USB_D-</text>
<text x="256.4" y="63.8">USB_D+</text>
<text x="107.4" y="67.5">R22</text>
<text x="107.4" y="70.1">R23</text>
<text x="256.4" y="66.4">GND</text>
<text x="107.4" y="75.4">R24</text>
<text x="107.4" y="80.7">R25</text>
<text x="96.8" y="86">R10</text>
<text x="115.3" y="89.5">JP11</text>
<text x="96.8" y="91.3">R26</text>
<text x="183.9" y="94.8">JP15</text>
<text x="96.8" y="96.5">R27</text>
<text x="96.8" y="101.8">R28</text>
<text x="115.3" y="97.4">JP12</text>
<text x="115.3" y="105.3">JP13</text>
<text x="115.3" y="113.3">JP16</text>
<text x="246.3" y="116.5">KFP_8-BIT_SEIAL_IN_PARALLEL_OUT</text>
<text x="288.6" y="118.5">U$3</text>
<text x="371.2" y="123.8">DIGITAL</text>
<text x="135.1" y="132.4">GND</text>
<text x="371.2" y="155.5">SERIALOUT</text>
<text x="237.4" y="158.6">JP8</text>
<text x="332.9" y="158.8">GND</text>
<text x="237.4" y="166.5">JP9</text>
<text x="364.6" y="171.9">GND</text>
<text x="236" y="174.4">JP10</text>
<text x="246.3" y="177.2">KFP_8-BIT_SEIAL_IN_PARALLEL_OUT</text>
<text x="288.6" y="179.2">U$4</text>
<text x="187" y="201.7">R17</text>
<text x="187" y="207">R18</text>
<text x="61.2" y="210.2">LCD_SCREEN</text>
<text x="91.3" y="210.2" transform="rotate(-90 91.3 210.2)">R5</text>
<text x="187" y="212.3">R19</text>
<text x="199.5" y="215.5" transform="rotate(-90 199.5 215.5)">R</text>
<text x="199.5" y="213.6" transform="rotate(-90 199.5 213.6)">11</text>
<text x="187" y="217.5">R20</text>
<text x="210" y="220.7" transform="rotate(-90 210 220.7)">R</text>
<text x="210" y="218.9" transform="rotate(-90 210 218.9)">16</text>
<text x="145.4" y="224.6">LED_HEADER</text>
<text x="187" y="222.8">R21</text>
<text x="217.9" y="223.4" transform="rotate(-90 217.9 223.4)">R12</text>
<text x="164.1" y="232.6">GND</text>
<text x="228.5" y="228.7" transform="rotate(-90 228.5 228.7)">R13</text>
<text x="241.7" y="233.9" transform="rotate(-90 241.7 233.9)">R14</text>
<text x="61.2" y="237.9">M08X2-SHROUDED_LOCK</text>
<text x="88.2" y="236">R2</text>
<text x="204.7" y="245.3" transform="rotate(-90 204.7 245.3)">LED2</text>
<text x="223.2" y="247.9" transform="rotate(-90 223.2 247.9)">DUMP_LOAD_1</text>
<text x="233.7" y="247.9" transform="rotate(-90 233.7 247.9)">INVERTER_ON</text>
<text x="246.9" y="247.9" transform="rotate(-90 246.9 247.9)">DC/DC_ON</text>
<text x="198.4" y="256.4">GND</text>
<text x="209" y="256.4">GND</text>
<text x="216.9" y="256.4">GND</text>
<text x="227.4" y="256.4">GND</text>
<text x="240.6" y="256.4">GND</text>
</g>
<g font-size="2.5">
<text x="363.6" y="52.9">1</text>
<text x="268" y="58.1">1</text>
<text x="363.6" y="55.5">2</text>
<text x="363.6" y="58.1">3</text>
<text x="60.2" y="60.8">9</text>
<text x="66.3" y="61.9">Q7</text>
<text x="79.7" y="61.9">D0</text>
<text x="87.4" y="60.8">11</text>
<text x="268" y="60.8">2</text>
<text x="268" y="63.4">3</text>
<text x="60.2" y="66.1">7</text>
<text x="60.2" y="71.3">2</text>
<text x="66.3" y="67.2">Q7!</text>
<text x="79.7" y="67.2">D1</text>
<text x="87.4" y="66.1">12</text>
<text x="87.4" y="71.3">13</text>
<text x="268" y="66.1">4</text>
<text x="59" y="76.6">15</text>
<text x="66.3" y="77.8">CE</text>
<text x="66.3" y="72.5">CP</text>
<text x="79.7" y="72.5">D2</text>
<text x="79.7" y="77.8">D3</text>
<text x="87.4" y="76.6">14</text>
<text x="60.2" y="81.9">1</text>
<text x="66.3" y="83.1">PL</text>
<text x="79.7" y="83">D4</text>
<text x="87.4" y="81.9">3</text>
<text x="59" y="87.2">16</text>
<text x="66.3" y="88.3">VCC</text>
<text x="79.7" y="88.3">D5</text>
<text x="87.4" y="87.2">4</text>
<text x="60.2" y="92.4">8</text>
<text x="66.3" y="93.6">GND</text>
<text x="79.7" y="93.6">D6</text>
<text x="87.4" y="92.4">5</text>
<text x="118.2" y="92.4">1</text>
<text x="79.7" y="98.9">D7</text>
<text x="87.4" y="97.7">6</text>
<text x="118.2" y="100.4">1</text>
<text x="186.8" y="97.7">1</text>
<text x="186.8" y="100.4">2</text>
<text x="79.5" y="104.2">DS</text>
<text x="87.4" y="103">10</text>
<text x="186.8" y="103">3</text>
<text x="186.8" y="105.6">4</text>
<text x="118.2" y="108.3">1</text>
<text x="186.8" y="108.3">5</text>
<text x="118.2" y="116.2">1</text>
<text x="267.4" y="121.5">15</text>
<text x="274.7" y="122.6">QA</text>
<text x="284.3" y="122.6">RCLR!</text>
<text x="295.8" y="121.5">13</text>
<text x="268.6" y="126.7">1</text>
<text x="274.7" y="127.9">QB</text>
<text x="285" y="127.9">RCLK</text>
<text x="295.8" y="126.7">12</text>
<text x="374.1" y="126.7">1</text>
<text x="374.1" y="129.4">2</text>
<text x="268.6" y="132">2</text>
<text x="268.6" y="137.3">3</text>
<text x="274.7" y="133.2">QC</text>
<text x="282.8" y="133.2">SRCLR!</text>
<text x="295.8" y="137.3">11</text>
<text x="295.8" y="132">10</text>
<text x="374.1" y="132">3</text>
<text x="374.1" y="134.6">4</text>
<text x="374.1" y="137.3">5</text>
<text x="268.6" y="142.6">4</text>
<text x="274.7" y="143.7">QE</text>
<text x="274.7" y="138.4">QD</text>
<text x="283.5" y="138.4">SRCLK</text>
<text x="286.4" y="143.7">SER</text>
<text x="295.8" y="142.6">14</text>
<text x="335.2" y="142.6" transform="rotate(-90 335.2 142.6)">P$2</text>
<text x="336.4" y="143.1" transform="rotate(-90 336.4 143.1)">A</text>
<text x="374.1" y="139.9">6</text>
<text x="374.1" y="142.6">7</text>
<text x="268.6" y="147.8">5</text>
<text x="274.7" y="149">QF</text>
<text x="286.2" y="149">VCC</text>
<text x="295.8" y="147.8">16</text>
<text x="335.2" y="149.9" transform="rotate(-90 335.2 149.9)">P$1</text>
<text x="336.4" y="146.8" transform="rotate(-90 336.4 146.8)">K</text>
<text x="374.1" y="145.2">8</text>
<text x="237.8" y="153.1">1</text>
<text x="268.6" y="153.1">6</text>
<text x="274.7" y="154.3">QG</text>
<text x="286" y="154.3">GND</text>
<text x="295.8" y="153.1">8</text>
<text x="237.8" y="161">1</text>
<text x="268.6" y="158.4">7</text>
<text x="274.7" y="159.6">QH</text>
<text x="374.1" y="158.4">1</text>
<text x="374.1" y="161">2</text>
<text x="268.6" y="163.7">9</text>
<text x="274.7" y="164.8">QH!</text>
<text x="374.1" y="163.7">3</text>
<text x="237.8" y="168.9">1</text>
<text x="267.4" y="182.1">15</text>
<text x="274.7" y="183.3">QA</text>
<text x="284.3" y="183.3">RCLR!</text>
<text x="295.8" y="182.1">13</text>
<text x="268.6" y="187.4">1</text>
<text x="274.7" y="188.6">QB</text>
<text x="285" y="188.6">RCLK</text>
<text x="295.8" y="187.4">12</text>
<text x="268.6" y="192.7">2</text>
<text x="268.6" y="198">3</text>
<text x="274.7" y="193.8">QC</text>
<text x="282.8" y="193.8">SRCLR!</text>
<text x="295.8" y="198">11</text>
<text x="295.8" y="192.7">10</text>
<text x="268.6" y="203.2">4</text>
<text x="274.7" y="199.1">QD</text>
<text x="283.5" y="199.1">SRCLK</text>
<text x="295.8" y="203.2">14</text>
<text x="158.6" y="208.5">5</text>
<text x="158.6" y="205.9">6</text>
<text x="268.6" y="208.5">5</text>
<text x="274.7" y="204.4">QE</text>
<text x="274.7" y="209.7">QF</text>
<text x="286.2" y="209.7">VCC</text>
<text x="286.4" y="204.4">SER</text>
<text x="295.8" y="208.5">16</text>
<text x="57.6" y="213.8">1</text>
<text x="68.9" y="213.8">2</text>
<text x="158.6" y="213.8">3</text>
<text x="158.6" y="211.1">4</text>
<text x="268.6" y="213.8">6</text>
<text x="274.7" y="214.9">QG</text>
<text x="286" y="214.9">GND</text>
<text x="295.8" y="213.8">8</text>
<text x="57.6" y="216.4">3</text>
<text x="57.6" y="219.1">5</text>
<text x="57.6" y="221.7">7</text>
<text x="68.9" y="216.4">4</text>
<text x="68.9" y="219.1">6</text>
<text x="68.9" y="221.7">8</text>
<text x="92.5" y="221.7" transform="rotate(-90 92.5 221.7)">1</text>
<text x="158.6" y="219.1">1</text>
<text x="158.6" y="216.4">2</text>
<text x="268.6" y="219.1">7</text>
<text x="274.7" y="220.2">QH</text>
<text x="56.5" y="227">11</text>
<text x="57.6" y="224.3">9</text>
<text x="68.9" y="224.3">10</text>
<text x="68.9" y="227">12</text>
<text x="86.9" y="223.6" transform="rotate(-90 86.9 223.6)">R4</text>
<text x="95.9" y="224.3">2</text>
<text x="268.6" y="224.3">9</text>
<text x="274.7" y="225.5">QH!</text>
<text x="56.3" y="229.6">13</text>
<text x="56.3" y="232.2">15</text>
<text x="68.9" y="229.6">14</text>
<text x="68.9" y="232.2">16</text>
<text x="92.5" y="228.9" transform="rotate(-90 92.5 228.9)">3</text>
</g>
<g font-size="2.1">
<text x="153.6" y="50.6">3.3V</text>
<text x="42.8" y="61.2">DATA_IN</text>
<text x="95.5" y="61.2">PROTEC_FAULT</text>
<text x="50.7" y="71.7">CLOCK</text>
<text x="50.7" y="77">GND</text>
<text x="50.7" y="82.3">LOAD</text>
<text x="50.7" y="87.5">3.3V</text>
<text x="50.7" y="92.8">GND</text>
<text x="259.1" y="119.2">D1</text>
<text x="259.1" y="124.5">D2</text>
<text x="259.1" y="129.7">D3</text>
<text x="354" y="129.7">CLOCK</text>
<text x="354.1" y="126.1">Clock_out_1</text>
<text x="354.3" y="131.7">Data_1</text>
<text x="259.1" y="135">D4</text>
<text x="354" y="137.7">LOAD</text>
<text x="354.1" y="134">Clock_out_2</text>
<text x="259.1" y="140.3">RS</text>
<text x="354" y="140.3">DATA_IN</text>
<text x="364.6" y="142.9">TX</text>
<text x="259.1" y="145.6">E</text>
<text x="301.3" y="148.2">3.3V</text>
<text x="364.6" y="145.6">RX</text>
<text x="301.3" y="153.5">GND</text>
<text x="253.8" y="182.5">SHUT_DOWN</text>
<text x="248.5" y="187.8">PROTEC_TRIGGER</text>
<text x="253.8" y="193">START_UP</text>
<text x="95.5" y="201">5V</text>
<text x="251.2" y="203.6">DUMP_LOAD_1_ON</text>
<text x="251.2" y="208.9">INVERTER_ON</text>
<text x="301.3" y="208.9">3.3V</text>
<text x="50.7" y="214.1">GND</text>
<text x="251.2" y="214.1">DC/DC_ON</text>
<text x="301.3" y="214.1">GND</text>
<text x="50.7" y="216.8">RS</text>
<text x="50.7" y="219.4">E</text>
<text x="77.1" y="219.4">GND</text>
<text x="77.1" y="216.8">V0</text>
<text x="90.9" y="220.6" transform="rotate(-90 90.9 220.6)">1</text>
<text x="50.7" y="222.1">GND</text>
<text x="50.7" y="224.7">GND</text>
<text x="50.7" y="227.3">D2</text>
<text x="77.1" y="222.1">GND</text>
<text x="77.1" y="224.7">GND</text>
<text x="77.1" y="227.3">D1</text>
<text x="90.9" y="225.2" transform="rotate(-90 90.9 225.2)">3</text>
<text x="50.7" y="232.6">GND</text>
<text x="50.7" y="230">D4</text>
<text x="77.1" y="230">D3</text>
<text x="95.5" y="235.3">5V</text>
</g>
</svg>
